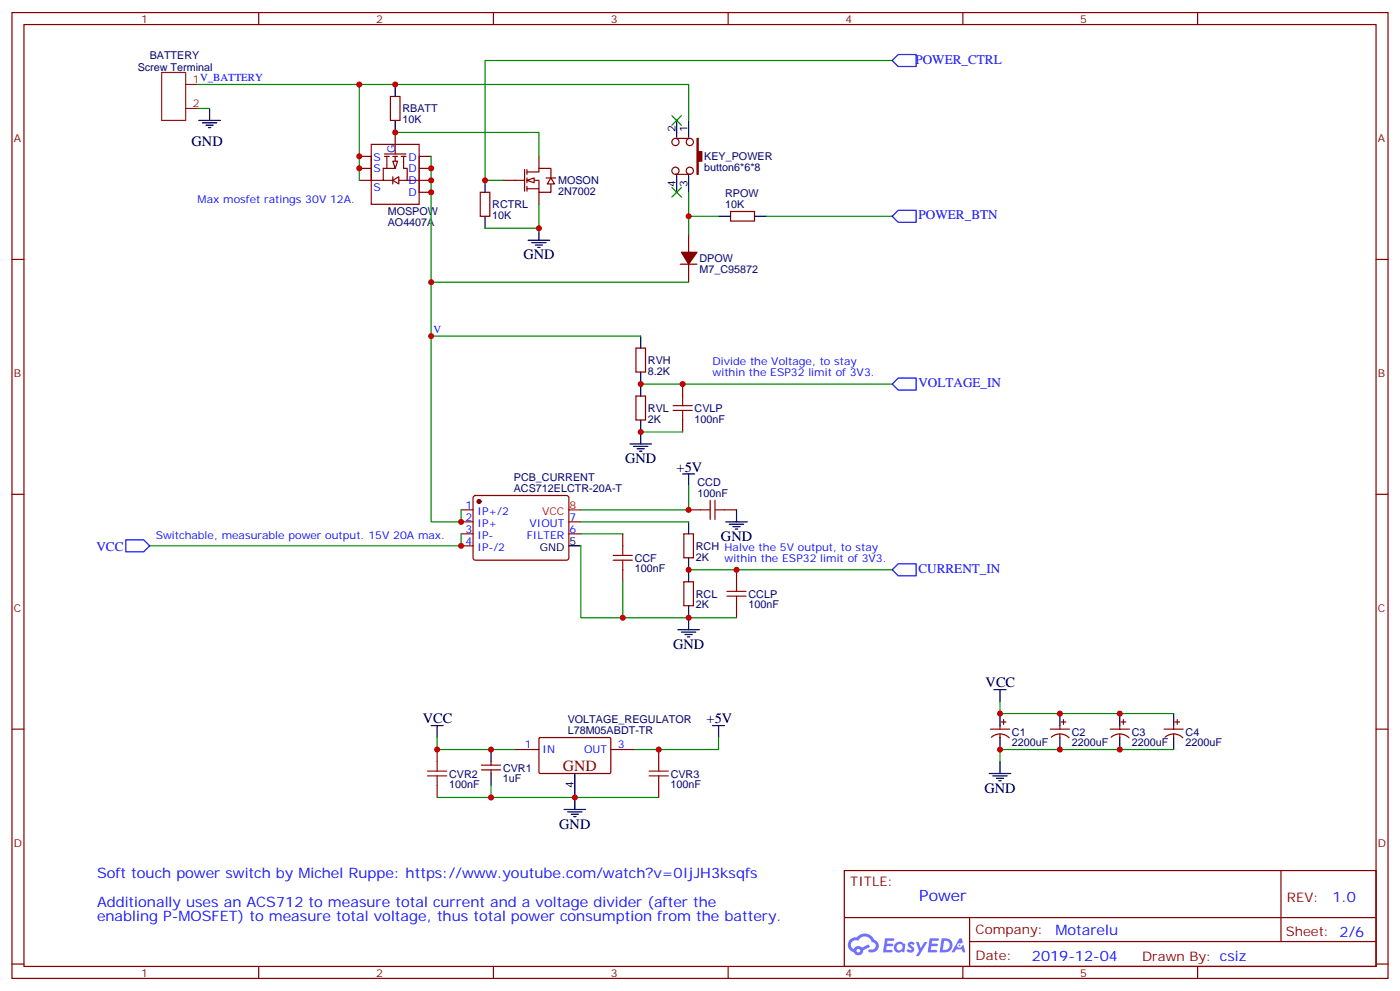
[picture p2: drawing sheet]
<svg xmlns="http://www.w3.org/2000/svg" width="412mm" height="292mm" viewBox="0 0 412 292" stroke-linecap="round" stroke-linejoin="round" font-family="sans-serif">
<g fill="none" stroke="#870000" stroke-width=".35">
<path d="M3.5 3.7h405.4v284.3h-405.4zM7.1 7.2h398.2v277.3h-398.2zM76.2 3.7v3.5M145.3 3.7v3.5M214.5 3.7v3.5M283.6 3.7v3.5M352.8 3.7v3.5M3.5 76.4h3.6M405.3 76.4h3.6M3.5 145.5h3.6M405.3 145.5h3.6M3.5 214.7h3.6"/>
<path d="M405.3 214.7h3.6M248.7 256.3h156.6v28.2h-156.6zM377.3 256.3v20.9M248.7 270.1h156.5M285.6 277.2h119.6M285.6 270.1v14.2M3.5 283.8h3.6M76.2 284.5v3.5M145.3 284.5v3.5M214.5 284.5v3.5M283.6 284.5v3.5M352.8 284.5v3.5"/>
<path d="M405.3 283.8h3.6"/>
</g>
<g fill="#5487ff">
<path d="M267.7 277.5a1.22 1.22 0 0 1 1.7 .2l-.4 .6a.47 .47 0 0 0-.3-.4 .47 .47 0 0 0-.5 .2l.1 .2a1.14 1.14 0 0 1 .8 1.8 1.14 1.14 0 0 1-1.9 0l-.2-.2 .5-.6 .7 .5a.29 .29 0 0 0 .3-.3 .29 .29 0 0 0-.2-.3 1.04 1.04 0 0 1-.6-1.7z"/>
<path d="M260.7 276.2h2.4l.3 .2-.2 .5-1.8 .1-.1 .8h1.5l.3 .4-.3 .4h-1.6l-.2 1.1h1.7l.2 .3-.2 .3-2.6 .1z"/>
<path d="M273.8 276.2h2.4l.3 .2-.1 .5-1.8 .1-.2 .8h1.6l.3 .4-.4 .4-1.6-.1-.1 1.1 1.7 .1 .2 .3-.2 .3-2.6 .1z"/>
<path d="M282.6 276.2h.7l.3 1.3-.6 .3a.69 .69 0 0 0-1 .3 .69 .69 0 0 0 .4 .9 .69 .69 0 0 0 .9-.6l.5-.2 .6 2.2h-.8l-.2-.9h-1.8l-.5 .9h-.8z"/>
<path d="M269.8 277.3h.8l.6 1.8 1.1-1.8h.9l-2.6 4.2h-.8l.9-1.5z"/>
<path d="M277.4 276.2l-.6 4.2h1.3a2.11 2.11 0 0 0 2.5-2.1 2.11 2.11 0 0 0-2.5-2.1zM278.1 277a1.39 1.39 0 0 1 1.7 1.4 1.39 1.39 0 0 1-1.8 1.2h-.3z"/>
<path d="M263.7 277.8a1.54 1.54 0 0 0-.1 2.2 1.54 1.54 0 0 0 2.2 .1l.6 .3 .3-2.3-.2-.3h-.4a1.49 1.49 0 0 0-2.4 0zM264 278.8a.94 .94 0 0 1 1.8 0 .94 .94 0 0 1-1.8 0z"/>
<path d="M250.4 276.6a2.18 2.18 0 0 0 1.1 3.7 1.44 1.44 0 0 0 1.6 .9 1.44 1.44 0 0 0 1.2-1.4l2-1.1-.5-.7-1.9 1a1.47 1.47 0 0 0-2.4 .4 1.39 1.39 0 0 1-.7-1.9 1.39 1.39 0 0 1 2-.5 2.12 2.12 0 0 1 2.2-1.3 2.12 2.12 0 0 1 1.9 1.7 1.14 1.14 0 0 1 1.1 1.4 1.14 1.14 0 0 1-1.7 .7 .43 .43 0 0 0-.5 .4 .43 .43 0 0 0 .4 .5 1.98 1.98 0 0 0 2.5-1.2 1.98 1.98 0 0 0-1.2-2.6 3.1 3.1 0 0 0-5.3-.6l-.9 .1zM252.3 279.9a.55 .55 0 0 1 1.1 0 .55 .55 0 0 1-1.1 0z"/>
<circle cx="282.6" cy="278.3" r=".26"/>
</g>
<g fill="none" stroke="#a10000" stroke-width=".35">
<path d="M198.3 119.4h5.6M201.1 116.6v2.8M198.3 120.8h5.6M201.1 120.8v2.8M206.4 150.1h2.8M209.2 147.3v5.6M210.6 147.3v5.6M210.6 150.1h2.8M180.6 164.9h5.7M180.6 163.5h5.7M183.4 160.7v2.8M183.4 164.9v2.8"/>
<path d="M214.1 175.5h5.7M214.1 174.1h5.7M217 171.3v2.8M217 175.5v2.8M125.9 228.4h5.7M125.9 227h5.7M128.8 224.2v2.8M128.8 228.4v2.8M191.2 228.4h5.6M191.2 227h5.6M194 224.2v2.8M194 228.4v2.8"/>
</g>
<g fill="none" stroke="#870000" stroke-width=".35">
<path d="M115 28.4h2.8v7.1h-2.8zM109.4 42.5h14.1v17.6h-14.1zM109.4 46v7.1h3.5M113.2 45.3h6.4M113.2 46h1.5M113.9 46v3.6M115.7 52v2.2M115.7 46h1.4M116.4 46v3.6h-3.5v3.5h2.8M116.4 42.5v2.8M118.2 46h1.4M118.9 46v3.6h1v3.5h-2.4"/>
<path d="M119.9 53.1h3.6M123.5 46v10.6M141.5 56.6h2.8v7.1h-2.8zM199 40.7h4.2M199 51.3h4.2M215.2 62.3h7v2.8h-7zM187.3 102.5h2.8v7h-2.8zM187.3 116.6h2.8v7h-2.8zM201.1 113.1v3.5M201.1 123.6v3.6M135.8 150.1h3.5M135.8 153.6h3.5"/>
<path d="M135.8 157.2h3.5M139.6 146.1l.5-.2h27l.5 .7-.1 17.9-.6 .4h-27.1l-.5-.7v-17.6zM167.6 153.6h3.5M167.6 157.2h3.5M183.4 157.2v3.5M201.4 157.2h2.9v7h-2.9zM202.8 150.1h3.6M213.4 150.1h3.6M135.8 160.7h3.5M183.4 167.7v3.6M201.4 171.3h2.9v7h-2.9zM217 167.7v3.6"/>
<path d="M217 178.3v3.6M128.8 220.7v3.5M128.8 231.2v3.6M141.8 226.7h5.7M141.8 225.2h5.7M144.6 224.2v1M144.6 226.7v1M194 220.7v3.5M194 231.2v3.6"/>
<circle cx="199" cy="50.3" r="1.06"/>
<circle cx="199" cy="41.8" r="1.06"/>
<circle cx="203.2" cy="41.8" r="1.06"/>
<circle cx="203.2" cy="50.3" r="1.06"/>
</g>
<g fill="none" stroke="#000" stroke-width=".35">
<path d="M116.4 24.9v3.5M116.4 35.5v3.5M199.3 35.5v4.9M202.8 35.5v4.9M142.9 53.1v3.5M199.3 51.7v4.9M202.8 51.7v4.9M142.9 63.7v3.5M211.7 63.7h3.5M222.2 63.7h3.6M188.7 99v3.5M188.7 109.5v7.1"/>
<path d="M188.7 123.6v3.6M202.8 153.6v3.6M167.6 160.7h3.5M202.8 164.2v7.1M202.8 178.3v3.6M144.6 220.7v3.5M144.6 227.7v3.5"/>
</g>
<g fill="#870000" stroke="#870000" stroke-width=".35">
<path d="M205.3 40.7h.4v3.9h1v2.8h-1v3.9h-.4z"/>
<circle cx="141.1" cy="147.6" r=".53"/>
</g>
<path d="M47.6 21.3h7.1v14.2h-7.1zM54.7 24.9h3.5M54.7 31.9h3.5" fill="none" stroke="#8c2424" stroke-width=".35"/>
<path d="M167.6 150.1h3.5" fill="none" stroke="#f00" stroke-width=".35"/>
<g fill="#fff" stroke="#870000" stroke-width=".35">
<path d="M115.7 47.4h1.4l-.7 2.2z"/>
<path d="M115.7 53.1l1.8-1.1v2.2z"/>
</g>
<g fill="none" stroke="#870000" stroke-width=".35">
<path d="M116.4 39v3.5M105.8 49.6h3.6M105.8 53.1h3.6M105.8 46h3.6M123.5 49.6h3.5M123.5 53.1h3.5M123.5 56.6h3.5M123.5 46h3.5M151.7 53.1h2.8M154.5 49.9v6.4M155.2 50.6h3.5v-1h3.6v2.8M155.2 53.1h3.5v3.5h3.6v-2.4"/>
<path d="M155.2 55.6h3.5M155.2 49.9v1.4M155.2 52.4v1.4M155.2 54.9v1.4M160.9 52.4h2.8"/>
</g>
<g fill="#fff" stroke="#870000" stroke-width=".35">
<path d="M155.2 53.1l2.1-.7v1.4z"/>
<path d="M162.3 52.4l1 1.8h-2.1z"/>
</g>
<g fill="none" stroke="#870000" stroke-width=".35">
<path d="M148.2 53.1h3.5M158.7 46v3.6M158.7 56.6v3.5M200.4 77.8h4.9M202.8 69v5.3M202.8 77.8v5.3M158.8 217.3l.3-.2 20.6 .1 .2 .3v10l-.3 .2h-20.7l-.2-.3zM291.7 214.7h5.7M292 217a3.8 3.8 0 0 1 5.3 .2M294.6 213.6v1.1M294.6 216.1v1M294.9 212.5h1.4"/>
<path d="M295.6 211.8v1.5M309.4 214.7h5.6M309.7 217a3.8 3.8 0 0 1 5.2 .2M312.2 213.6v1.1M312.2 216.1v1M312.6 212.5h1.4M313.3 211.8v1.5M327 214.7h5.7M327.3 217a3.8 3.8 0 0 1 5.3 .2M329.8 213.6v1.1M329.8 216.1v1M330.2 212.5h1.4"/>
<path d="M330.9 211.8v1.5M342.9 214.7h5.6M343.2 217a3.8 3.8 0 0 1 5.2 .2M345.7 213.6v1.1M345.7 216.1v1M346.1 212.5h1.4M346.8 211.8v1.5M151.7 220.7h7M179.9 220.7h7.1"/>
</g>
<g fill="none" stroke="#000" stroke-width=".35">
<path d="M58.6 35.5h6.3M59.6 36.2h4.3M60.7 36.9h2.1M61.4 37.6h.7M61.7 31.9v3.6M155.6 70.7h6.3M156.6 71.4h4.3M157.7 72.1h2.1M158.4 72.8h.7M158.7 67.2v3.5M185.6 130.7h6.3M186.6 131.4h4.3"/>
<path d="M187.7 132.1h2.1M188.4 132.8h.7M188.7 127.2v3.5M201.1 139.5h3.5M202.8 139.5v3.6M213.8 153.6h6.3M214.8 154.3h4.3M215.9 155h2.1M216.6 155.8h.7M217 150.1v3.5M199.7 185.4h6.3M200.7 186.1h4.3"/>
<path d="M201.8 186.8h2.1M202.5 187.5h.7M202.8 181.9v3.5M127 213.6h3.5M128.8 213.6v3.5M209.9 213.6h3.5M211.7 213.6v3.5M292.8 203h3.5M294.6 203v3.6M294.6 210.1v3.5M294.6 217.1v3.6M312.2 210.1v3.5"/>
<path d="M312.2 217.1v3.6M329.8 210.1v3.5M329.8 217.1v3.6M345.7 210.1v3.5M345.7 217.1v3.6M166.2 238.3h6.3M167.2 239h4.2M168.3 239.7h2.1M169.3 227.7v10.6M291.4 227.7h6.3M292.5 228.4h4.2M293.5 229.1h2.1"/>
<path d="M294.2 229.8h.7M294.6 224.2v3.5M169 240.4h.7"/>
</g>
<path d="M200.7 74.3h4.6l-2.5 3.5z" fill="#870000" stroke="#870000" stroke-width=".35"/>
<path d="M262.8 17.8l1.8-1.7h5.3v3.5h-5.3zM262.8 63.7l1.8-1.8h5.3v3.5h-5.3zM262.8 113.1l1.8-1.8h5.3v3.5h-5.3zM37 158.9h5.3l1.8 1.8-1.8 1.8h-5.3zM262.8 167.7l1.8-1.7h5.3v3.5h-5.3z" fill="none" stroke="#00f" stroke-width=".35"/>
<g fill="none" stroke="#008700" stroke-width=".35">
<path d="M262.8 17.8h-119.9v35.3h5.3M58.2 24.9h144.6v10.6M58.2 31.9h3.5M105.8 24.9v28.2M116.4 39h42.3v7M127 46v37.1M202.8 56.6v12.4M158.7 60.1v7.1h-15.8M202.8 63.7h8.9M225.8 63.7h37M188.7 99h-61.7v54.6h8.8v-3.5M202.8 83.1h-75.8v15.9"/>
<path d="M188.7 113.1h74.1M188.7 127.2h12.4M135.8 157.2v3.5h-91.7M171.1 153.6h31.7M171.1 157.2h12.3M202.8 143.1v7h-31.7M171.1 160.7v21.2h45.9M183.4 171.3v10.6M202.8 167.7h60M128.8 217.1v3.6h22.9M211.7 217.1v3.6h-24.7M294.6 206.6v3.5h51.1"/>
<path d="M128.8 234.8h65.2M144.6 231.2v3.6M345.7 220.7h-51.1v3.5"/>
</g>
<g fill="#c00">
<circle cx="329.8" cy="210.1" r=".88"/>
<circle cx="312.2" cy="210.1" r=".88"/>
<circle cx="294.6" cy="210.1" r=".88"/>
<circle cx="188.7" cy="113.1" r=".88"/>
<circle cx="188.7" cy="127.2" r=".88"/>
<circle cx="142.9" cy="53.1" r=".88"/>
<circle cx="105.8" cy="24.9" r=".88"/>
<circle cx="127" cy="99" r=".88"/>
<circle cx="201.1" cy="113.1" r=".88"/>
<circle cx="183.4" cy="181.9" r=".88"/>
<circle cx="202.8" cy="181.9" r=".88"/>
<circle cx="202.8" cy="150.1" r=".88"/>
<circle cx="128.8" cy="220.7" r=".88"/>
<circle cx="169.3" cy="234.8" r=".88"/>
<circle cx="194" cy="220.7" r=".88"/>
<circle cx="144.6" cy="220.7" r=".88"/>
<circle cx="217" cy="167.7" r=".88"/>
<circle cx="202.8" cy="63.7" r=".88"/>
<circle cx="144.6" cy="234.8" r=".88"/>
<circle cx="127" cy="83.1" r=".88"/>
<circle cx="158.8" cy="67.2" r=".88"/>
<circle cx="116.4" cy="24.9" r=".88"/>
<circle cx="202.8" cy="167.7" r=".88"/>
<circle cx="135.8" cy="160.7" r=".88"/>
<circle cx="135.8" cy="153.6" r=".88"/>
<circle cx="105.8" cy="49.6" r=".88"/>
<circle cx="127" cy="49.6" r=".88"/>
<circle cx="127" cy="53.1" r=".88"/>
<circle cx="127" cy="56.6" r=".88"/>
<circle cx="116.4" cy="39" r=".88"/>
<circle cx="105.8" cy="46" r=".88"/>
<circle cx="294.6" cy="220.7" r=".88"/>
<circle cx="312.2" cy="220.7" r=".88"/>
<circle cx="329.8" cy="220.7" r=".88"/>
</g>
<g fill="#c00" stroke="#008700" stroke-width=".35">
<path d="M197.9 55.2l2.8 2.8zM200.7 55.2l-2.8 2.8z"/>
<path d="M197.9 34l2.8 2.9zM200.7 34l-2.8 2.9z"/>
</g>
<text font-size="4.6" fill="#800" x="165.8" y="227">GND</text>
<g font-size="4.6" fill="#00f">
<text x="270.8" y="265.3">Pow</text>
<text x="280.1" y="265.3">er</text>
</g>
<g font-size="4.2">
<text x="56.4" y="42.9">GND</text>
<text x="154.2" y="76.4">GND</text>
<text x="184.1" y="136.3">GND</text>
<text x="199.3" y="138.8">+5V</text>
<text x="212.4" y="159.3">GND</text>
<text x="198.3" y="191">GND</text>
<text x="290.3" y="202.3">VCC</text>
<text x="124.5" y="212.9">VCC</text>
<text x="208.1" y="212.9">+5V</text>
<text x="290" y="233.4">GND</text>
<text x="164.7" y="243.9">GND</text>
</g>
<g font-size="4.2" fill="#00f">
<text x="28.6" y="258.4">Soft touch pow</text>
<text x="60.6" y="258.4">er sw</text>
<text x="72.1" y="258.4">itch by Michel Ruppe: https://w w</text>
<text x="139.6" y="258.4">w .youtube.com/w</text>
<text x="181.1" y="258.4">atch?v=0IjJH3ksqfs</text>
<text x="28.6" y="266.9">Additionally uses an ACS712 to measure total current and a voltage divider (after the</text>
<text x="392.5" y="265.6">1.0</text>
<text x="28.6" y="271.1">enabling P-MOSFET) to measure total voltage, thus total pow</text>
<text x="159.2" y="271.1">er consumption from the battery.</text>
<text x="310.9" y="275.1">Motarelu</text>
<text x="304" y="282.9">2019-12-04</text>
</g>
<g font-size="3.9" fill="#00f">
<text x="269.7" y="18.8">POWER_CTRL</text>
<text x="270.6" y="64.4">POWER_BTN</text>
<text x="270.5" y="113.9">VOLTAGE_IN</text>
<text x="28.4" y="162.3">VCC</text>
<text x="270.5" y="168.6">CURRENT_IN</text>
</g>
<g font-size="3.9" fill="#800">
<text x="250.5" y="260.9">TITLE:</text>
<text x="379.1" y="265.6">REV:</text>
<text x="287.4" y="275.1">Company:</text>
<text x="378.7" y="275.7">Sheet: 2/6</text>
<text x="287.4" y="282.8">Date:</text>
<text x="336.4" y="282.8">Draw</text>
<text x="346.6" y="282.8">n By: csiz</text>
</g>
<g font-size="3.2" fill="#800">
<text x="41.6" y="6.7">1</text>
<text x="110.8" y="6.7">2</text>
<text x="179.9" y="6.7">3</text>
<text x="249.1" y="6.7">4</text>
<text x="318.2" y="6.7">5</text>
<text x="4.1" y="41.8">A</text>
<text x="405.9" y="41.8">A</text>
<text x="4.1" y="110.9">B</text>
<text x="405.9" y="110.9">B</text>
<text x="4.1" y="180.1">C</text>
<text x="405.9" y="180.1">C</text>
<text x="4.1" y="249.2">D</text>
<text x="405.9" y="249.2">D</text>
<text x="41.6" y="287.5">1</text>
<text x="110.8" y="287.5">2</text>
<text x="179.9" y="287.5">3</text>
<text x="249.1" y="287.5">4</text>
<text x="318.2" y="287.5">5</text>
</g>
<g font-size="3.2" fill="#000080">
<text x="44.1" y="17.3">BATTERY</text>
<text x="40.6" y="20.8">Screw Terminal</text>
<text x="118.5" y="33.1">RBATT</text>
<text x="118.5" y="36.2">10K</text>
<text x="207.4" y="47.2">KEY_POWER</text>
<text x="207.4" y="50.4">button6*6*8</text>
<text x="164.4" y="57.4">2N7002</text>
<text x="164.4" y="54.2">MOSON</text>
<text x="213.6" y="58">RPOW</text>
<text x="114.2" y="63.2">MOSPOW</text>
<text x="145" y="64.5">10K</text>
<text x="145" y="61.3">RCTRL</text>
<text x="213.6" y="61.2">10K</text>
<text x="114.2" y="66.4">AO4407A</text>
<text x="206" y="77.1">DPOW</text>
<text x="206" y="80.3">M7_C95872</text>
<text x="190.9" y="107.1">RVH</text>
<text x="190.9" y="110.4">8.2K</text>
<text x="190.9" y="124.4">2K</text>
<text x="190.9" y="121.2">RVL</text>
<text x="204.6" y="124.4">100nF</text>
<text x="204.6" y="121.3">CVLP</text>
<text x="151.4" y="141.7">PCB_CURRENT</text>
<text x="205.5" y="143.1">CCD</text>
<text x="151.4" y="144.8">ACS712ELCTR-20A-T</text>
<text x="205.5" y="146.2">100nF</text>
<text x="205" y="161.8">RCH Halve the 5V output, to stay</text>
<text x="187" y="165.4">CCF</text>
<text x="205" y="165">2K</text>
<text x="187" y="168.5">100nF</text>
<text x="205" y="179.1">2K</text>
<text x="205" y="175.9">RCL</text>
<text x="220.5" y="179.1">100nF</text>
<text x="220.5" y="176">CCLP</text>
<text x="167.2" y="212.9">VOLTAGE_REGULATOR</text>
<text x="167.2" y="216.1">L78M05ABDT-TR</text>
<text x="298.1" y="219.7">2200uF</text>
<text x="298.1" y="216.5">C1</text>
<text x="315.7" y="219.7">2200uF</text>
<text x="315.7" y="216.5">C2</text>
<text x="333.4" y="219.7">2200uF</text>
<text x="333.4" y="216.5">C3</text>
<text x="349.2" y="219.7">2200uF</text>
<text x="349.2" y="216.5">C4</text>
<text x="148.2" y="227.1">CVR1</text>
<text x="132.3" y="232">100nF</text>
<text x="132.3" y="228.9">CVR2</text>
<text x="148.2" y="230.3">1uF</text>
<text x="197.6" y="232">100nF</text>
<text x="197.6" y="228.9">CVR3</text>
</g>
<g font-size="3.2" fill="#8d2323">
<text x="56.8" y="24.5">1V_BATTERY</text>
<text x="56.8" y="31.6">2</text>
</g>
<g font-size="3.2">
<text x="199" y="39" transform="rotate(-90 199 39)">2</text>
<text x="202.5" y="39" transform="rotate(-90 202.5 39)">1</text>
<text x="199" y="55.1" transform="rotate(-90 199 55.1)">4</text>
<text x="202.5" y="55.1" transform="rotate(-90 202.5 55.1)">3</text>
<text x="167.7" y="160.3">5</text>
<text x="159" y="162.1">GND</text>
<text x="169" y="231.9" transform="rotate(-90 169 231.9)">4</text>
</g>
<g font-size="3.2" fill="#00f">
<text x="110.1" y="47.4">S</text>
<text x="116.4" y="45" transform="rotate(-90 116.4 45)">G</text>
<text x="120.3" y="47.4">D</text>
<text x="110.1" y="50.6">S</text>
<text x="120.3" y="50.6">D</text>
<text x="58.2" y="59.9">Max mosfet ratings 30V 12A.</text>
<text x="110.1" y="56.3">S</text>
<text x="120.3" y="54.2">D</text>
<text x="120.3" y="57.7">D</text>
<text x="127.7" y="98.1">V</text>
<text x="209.9" y="107.5">Divide the Voltage, to stay</text>
<text x="209.9" y="110.7">w</text>
<text x="212.5" y="110.7">ithin the ESP32 limit of 3V3.</text>
<text x="137.2" y="149.8">1</text>
<text x="137.2" y="153.3">2</text>
<text x="140.7" y="151.5">IP+/2</text>
<text x="140.7" y="155">IP+</text>
<text x="156" y="155">VIOUT</text>
<text x="167.7" y="153.3">7</text>
<text x="45.9" y="158.8">Sw</text>
<text x="50.6" y="158.8">itchable, measurable pow</text>
<text x="91.5" y="158.8">er output. 15V 20A max.</text>
<text x="137.2" y="156.8">3</text>
<text x="137.2" y="160.3">4</text>
<text x="140.7" y="158.6">IP-</text>
<text x="155.2" y="158.6">FILTER</text>
<text x="167.7" y="156.8">6</text>
<text x="140.7" y="162.1">IP-/2</text>
<text x="213.4" y="165.4">w</text>
<text x="216" y="165.4">ithin the ESP32 limit of 3V3.</text>
<text x="154.6" y="220.3">1</text>
<text x="159.8" y="221.7">IN</text>
<text x="172.1" y="221.7">OUT</text>
<text x="182" y="220.3">3</text>
</g>
<g font-size="3.2" fill="#f00">
<text x="167.7" y="149.8">8</text>
<text x="159.7" y="151.5">VCC</text>
</g>
</svg>
